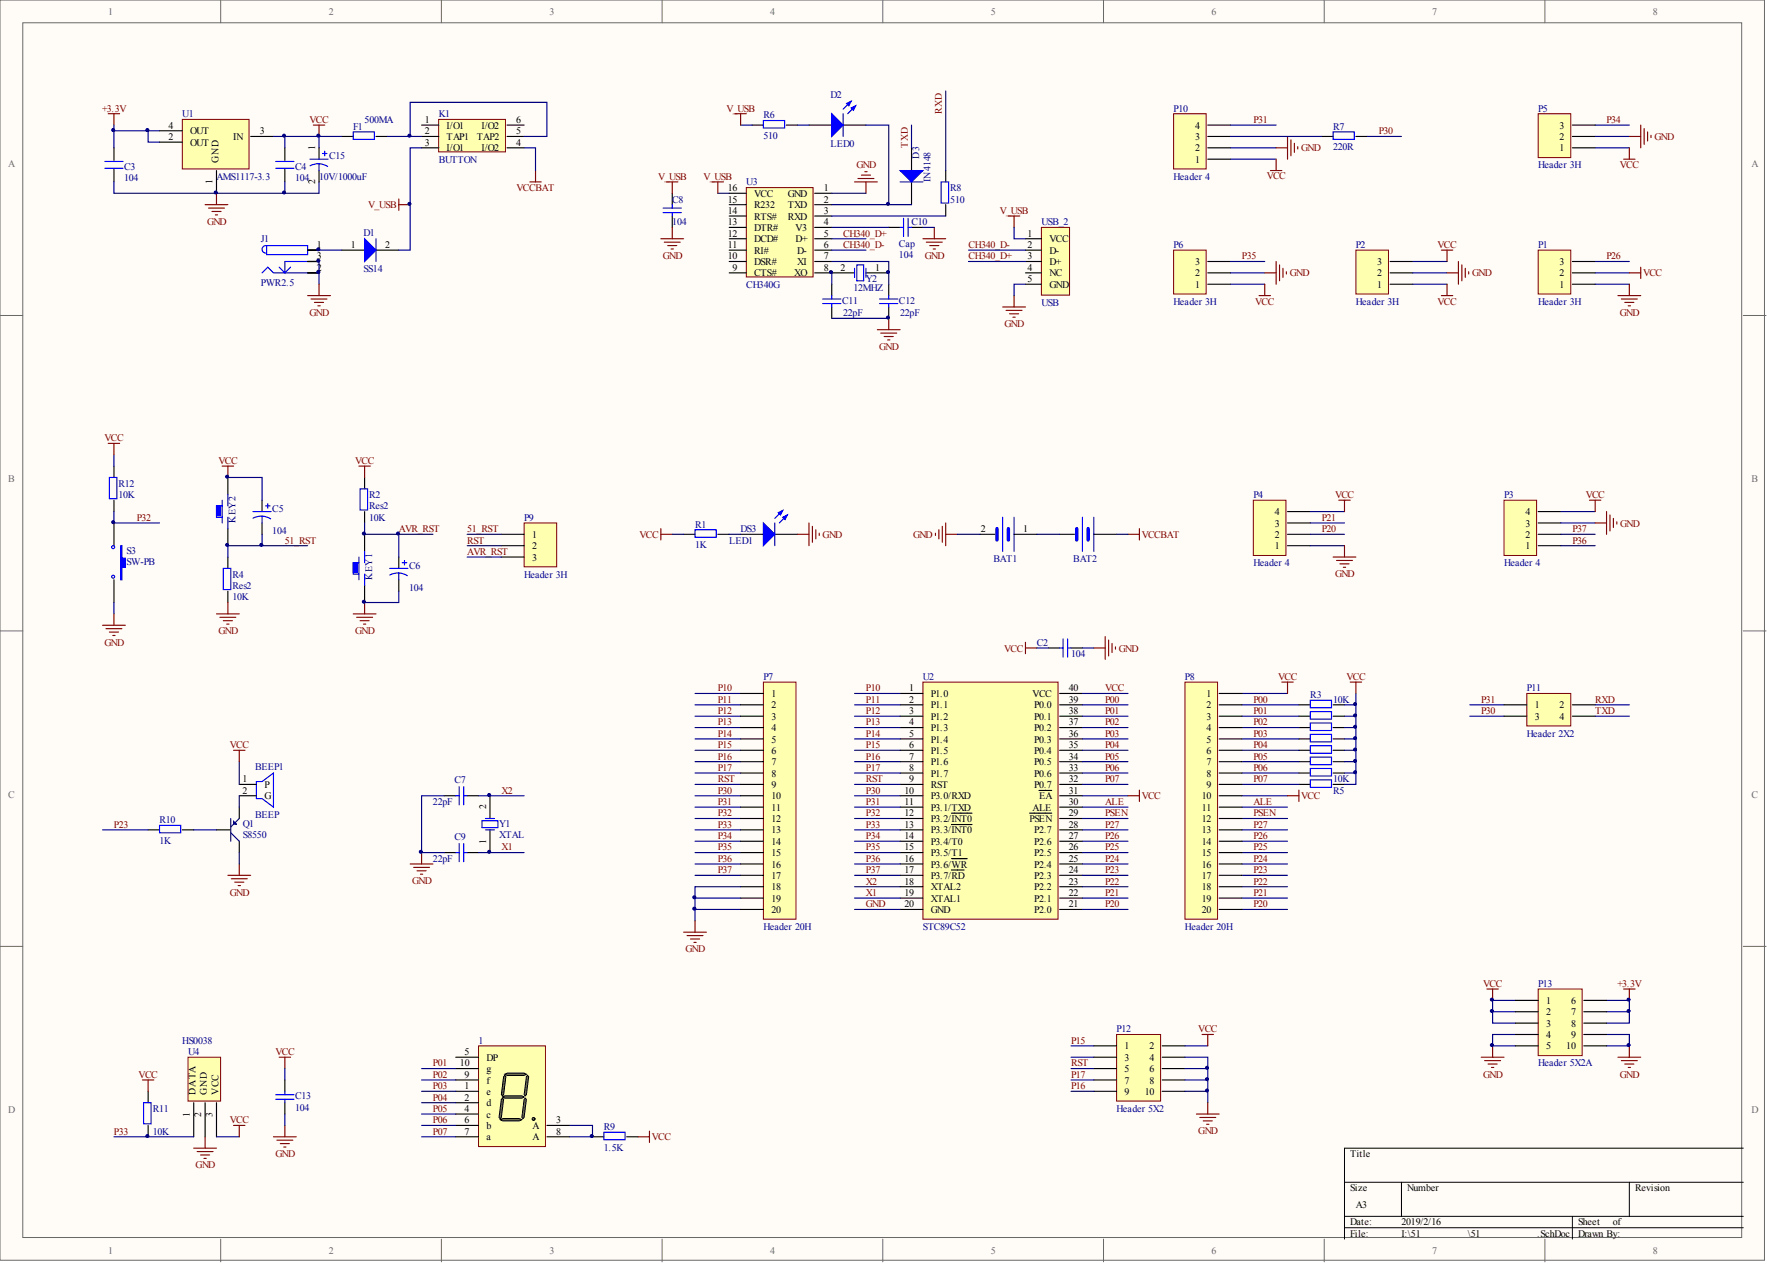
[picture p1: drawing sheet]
<svg xmlns="http://www.w3.org/2000/svg" width="393mm" height="282mm" viewBox="0 0 393 282" stroke-linecap="round" stroke-linejoin="round" font-family="sans-serif">
<g fill="#fffcf8" stroke="#696969" stroke-width=".22">
<path d="M0 0h392.8v280.6h-392.8z"/>
<path d="M5.1 5.1h382.6v270.4h-382.6z"/>
</g>
<g fill="none" stroke="#696969" stroke-width=".22">
<path d="M49.1 0v5.1M98.3 0v5.1M147.4 0v5.1M196.5 0v5.1M245.6 0v5.1M294.8 0v5.1M343.9 0v5.1M0 70.2h5.1M388.1 70.2h5M0 140.5h5.1M388.1 140.5h5M0 210.7h5.1"/>
<path d="M388.1 210.7h5M49.1 275.9v5M98.3 275.9v5M147.4 275.9v5M196.5 275.9v5M245.6 275.9v5M294.8 275.9v5M343.9 275.9v5"/>
</g>
<path d="M388.1 255.6h-88.8v20.3M299.3 263.2h88.8M299.3 270.8h88.8M299.3 273.3h88.8M312 263.2v7.6M350 270.8v5.1M362.7 263.2v7.6" fill="none" stroke="#000" stroke-width=".22"/>
<g fill="none" stroke="#000" stroke-width=".25">
<path d="M25.4 116.4v5.1M50.7 106.3v3.8M50.7 117.7v3.8M58.3 111.4v2.5M58.3 116.4v2.6M25.4 129.1v5M50.7 124v2.6M50.7 131.6v2.5M98.9 177.2h2.6M104 177.2h2.5M109.1 177.2v5M98.9 189.8h2.6"/>
<path d="M104 189.8h2.5M109.1 184.8v5"/>
</g>
<path d="M26.9 121.5h.2v2.8h.8v2h-.8v2.8h-.2z" fill-rule="evenodd" fill="#00f" stroke="#00f" stroke-width=".25"/>
<g fill="none" stroke="#00f" stroke-width=".25">
<path d="M49.5 112.6h-1.3v2.6h1.3M49.5 111.4v5M50.7 110.1v2.5M50.7 115.2v2.5M56.3 113.9h4.1M58.3 114.9l.8 .1 1.1 .5M58.3 114.9l-1.2 .2-.8 .3M58.3 114.9v1.5M59.1 112.6h1M59.6 112.1v1M49.7 126.6h1.7v4.7h-1.7zM101.5 177.2h.7"/>
<path d="M102.2 175.1v4.1M103.2 175.1v4.1M103.2 177.2h.8M101.5 189.8h.7M102.2 187.8v4.1M103.2 187.8v4.1M103.2 189.8h.8M107.3 182.7h3.5v1.6h-3.5zM108.1 182.2h2M108.1 184.8h2"/>
<circle cx="25.2" cy="121.8" r=".33"/>
<circle cx="25.2" cy="128.4" r=".33"/>
</g>
<path d="M50.7 106.3h7.6v5.1M58.3 119v2.5h-7.6v2.5M58.3 121.5h10.2M98.9 177.2h-5.1v12.6h5.1M106.5 177.2h10.2M106.5 189.8h10.2" fill="none" stroke="#000080" stroke-width=".25"/>
<g fill="none" stroke="#800000" stroke-width=".25">
<path d="M49.5 103.8h2.5M50.7 103.8v2.5M48.2 136.7h5.1M49 137.4h3.5M49.7 138.2h2M50.5 139h.5M50.7 134.1v2.6M91.3 192.4h5.1M92.1 193.1h3.5M92.8 193.9h2.1M93.6 194.6h.5M93.8 189.8v2.6"/>
<path d="M329.7 235.4h5.1M330.5 236.1h3.5M331 220.2h2.5M331.3 236.9h2M332 237.7h.5M332.3 220.2v2.5M332.3 232.9v2.5M360.2 235.4h5M360.9 236.1h3.6M361.4 220.2h2.6M361.7 236.9h2M362.4 237.7h.6"/>
<path d="M362.7 220.2v2.5M362.7 232.9v2.5"/>
</g>
<path d="M48.2 112.6h.9v2.2h-.9z" fill="#00f" stroke="#00f" stroke-width=".22"/>
<path d="M205.4 151.9h30.1v52.8h-30.1z" fill="#ffffb0" stroke="#800000" stroke-width=".22"/>
<g fill="none" stroke="#000" stroke-width=".25">
<path d="M200.4 154.4h5M200.4 156.9h5M200.4 159.5h5M233.3 144.3h2.6M235.9 154.4h5.1M235.9 156.9h5.1M235.9 159.5h5.1M238.4 144.3h2.6M289.1 156.9h2.6M289.1 159.5h2.6M296.8 156.9h2.5M296.8 159.5h2.5"/>
<path d="M200.4 162h5M200.4 164.5h5M200.4 167.1h5M200.4 169.6h5M200.4 172.1h5M200.4 174.6h5M200.4 177.2h5M200.4 179.7h5M231.3 176h2.8M235.9 162h5.1M235.9 164.5h5.1M235.9 167.1h5.1"/>
<path d="M235.9 169.6h5.1M235.9 172.1h5.1M235.9 174.6h5.1M235.9 177.2h5.1M235.9 179.7h5.1M289.1 162h2.6M289.1 164.5h2.6M289.1 167.1h2.6M289.1 169.6h2.6M289.1 172.1h2.6M289.1 174.6h2.6M296.8 162h2.5"/>
<path d="M296.8 164.5h2.5M296.8 167.1h2.5M296.8 169.6h2.5M296.8 172.1h2.5M296.8 174.6h2.5M200.4 182.2h5M200.4 184.8h5M200.4 187.3h5M200.4 189.8h5M200.4 192.4h5M200.4 194.9h5M200.4 197.4h5"/>
<path d="M200.4 200h5M211.8 181h4.6M211.8 183.6h4.6M211.8 193.7h2.8M211.8 191.2h3.5M229.2 181h4.9M235.9 182.2h5.1M235.9 184.8h5.1M235.9 187.3h5.1M235.9 189.8h5.1M235.9 192.4h5.1M235.9 194.9h5.1"/>
<path d="M235.9 197.4h5.1M235.9 200h5.1M200.4 202.5h5M235.9 202.5h5.1"/>
</g>
<g fill="none" stroke="#000080" stroke-width=".25">
<path d="M154.7 154.4h10.2M154.7 156.9h10.2M154.7 159.5h10.2M190.2 154.4h10.2M190.2 156.9h10.2M190.2 159.5h10.2M230.8 144.3h2.5M241 154.4h10.1M241 156.9h10.1M241 159.5h10.1M241 144.3h2.5M276.5 154.4h10.1"/>
<path d="M276.5 156.9h12.6M276.5 159.5h12.6M299.3 156.9h2.5M299.3 159.5h2.5M301.8 154.4v20.2h-2.5M154.7 162h10.2M154.7 164.5h10.2M154.7 167.1h10.2M154.7 169.6h10.2M154.7 172.1h10.2M154.7 174.6h10.2M154.7 177.2h10.2"/>
<path d="M154.7 179.7h10.2M190.2 162h10.2M190.2 164.5h10.2M190.2 167.1h10.2M190.2 169.6h10.2M190.2 172.1h10.2M190.2 174.6h10.2M190.2 177.2h10.2M190.2 179.7h10.2M241 162h10.1M241 164.5h10.1M241 167.1h10.1"/>
<path d="M241 169.6h10.1M241 172.1h10.1M241 174.6h10.1M241 177.2h10.1M241 179.7h10.1M276.5 162h12.6M276.5 164.5h12.6M276.5 167.1h12.6M276.5 169.6h12.6M276.5 172.1h12.6M276.5 174.6h12.6M276.5 177.2h10.1"/>
<path d="M276.5 179.7h10.1M299.3 162h2.5M299.3 164.5h2.5M299.3 167.1h2.5M299.3 169.6h2.5M299.3 172.1h2.5M154.7 182.2h10.2M154.7 184.8h10.2M154.7 187.3h10.2M154.7 189.8h10.2M154.7 192.4h10.2M154.7 194.9h10.2"/>
<path d="M154.7 200h10.2M190.2 182.2h10.2M190.2 184.8h10.2M190.2 187.3h10.2M190.2 189.8h10.2M190.2 192.4h10.2M190.2 194.9h10.2M190.2 197.4h10.2M190.2 200h10.2M241 182.2h10.1M241 184.8h10.1M241 187.3h10.1"/>
<path d="M241 189.8h10.1M241 192.4h10.1M241 194.9h10.1M241 197.4h10.1M241 200h10.1M276.5 182.2h10.1M276.5 184.8h10.1M276.5 187.3h10.1M276.5 189.8h10.1M276.5 192.4h10.1M276.5 194.9h10.1M276.5 197.4h10.1"/>
<path d="M276.5 200h10.1M154.7 202.5h10.2M190.2 202.5h10.2M241 202.5h10.1M276.5 202.5h10.1"/>
</g>
<path d="M235.9 144.3h.7M236.6 142.2v4.1M237.7 142.2v4.1M237.7 144.3h.7M291.7 158.4h4.7v1.7h-4.7zM291.7 155.9h4.7v1.7h-4.7zM291.7 163.5h4.7v1.7h-4.7zM291.7 161h4.7v1.6h-4.7zM291.7 173.6h4.7v1.7h-4.7zM291.7 171.1h4.7v1.7h-4.7zM291.7 168.6h4.7v1.7h-4.7zM291.7 166h4.7v1.7h-4.7z" fill="none" stroke="#00f" stroke-width=".25"/>
<path d="M228.3 144.3h2.5M228.3 143v2.5M243.5 144.3h2.5M246 141.7v5.1M246.8 142.5v3.5M247.6 143.3v2M248.3 144v.5M300.6 151.9h2.5M301.8 151.9v2.5M286.6 177.2h2.5M289.1 175.9v2.5" fill="none" stroke="#800000" stroke-width=".25"/>
<path d="M169.9 151.9h7.3v52.8h-7.3z" fill="#ffffb0" stroke="#800000" stroke-width=".22"/>
<g fill="none" stroke="#000" stroke-width=".25">
<path d="M164.9 154.4h5M164.9 156.9h5M164.9 159.5h5M164.9 162h5M164.9 164.5h5M164.9 167.1h5M164.9 169.6h5M164.9 172.1h5M164.9 174.6h5M164.9 177.2h5M164.9 179.7h5M164.9 182.2h5"/>
<path d="M164.9 184.8h5M164.9 187.3h5M164.9 189.8h5M164.9 192.4h5M164.9 194.9h5M164.9 197.4h5M164.9 200h5M164.9 202.5h5"/>
</g>
<path d="M263.8 151.9h7.2v52.8h-7.2z" fill="#ffffb0" stroke="#800000" stroke-width=".22"/>
<g fill="none" stroke="#000" stroke-width=".25">
<path d="M271.4 154.4h5.1M271.4 156.9h5.1M271.4 159.5h5.1M271.4 162h5.1M271.4 164.5h5.1M271.4 167.1h5.1M271.4 169.6h5.1M271.4 172.1h5.1M271.4 174.6h5.1M271.4 177.2h5.1M271.4 179.7h5.1M271.4 182.2h5.1"/>
<path d="M271.4 184.8h5.1M271.4 187.3h5.1M271.4 189.8h5.1M271.4 192.4h5.1M271.4 194.9h5.1M271.4 197.4h5.1M271.4 200h5.1M271.4 202.5h5.1"/>
</g>
<path d="M164.9 197.4h-10.2v7.6" fill="none" stroke="#000080" stroke-width=".25"/>
<path d="M285.3 151.9h2.6M286.6 151.9v2.5M251.1 177.2h2.5M253.6 175.9v2.5M152.2 207.5h5.1M152.9 208.3h3.6M153.7 209.1h2M154.5 209.8h.5M154.7 205v2.5" fill="none" stroke="#800000" stroke-width=".25"/>
<path d="M261.2 25.3h7.3v12.3h-7.3z" fill="#ffffb0" stroke="#800000" stroke-width=".22"/>
<path d="M268.9 35.4h5M268.9 32.9h5M268.9 30.4h5M268.9 27.8h5" fill="none" stroke="#000" stroke-width=".25"/>
<path d="M273.9 27.8h10.2M273.9 32.9h10.2M273.9 35.4h10.2" fill="none" stroke="#000080" stroke-width=".25"/>
<path d="M282.8 38h2.5M284.1 35.4v2.6M284.1 32.9h2.5M286.6 30.4v5M287.4 31.1v3.6M288.1 31.9v2M288.9 32.7v.5" fill="none" stroke="#800000" stroke-width=".25"/>
<path d="M97.7 26.6h14.8v7.2h-14.8z" fill="#ffffb0" stroke="#800000" stroke-width=".22"/>
<path d="M76.1 30.4h2.5M83.7 30.4h2.5M93.8 27.8h3.9M93.8 30.4h3.9M93.8 32.9h3.9M112.9 27.8h3.8M112.9 30.4h3.8M112.9 32.9h3.8" fill="none" stroke="#000" stroke-width=".25"/>
<path d="M78.6 29.4h4.7v1.6h-4.7z" fill="none" stroke="#00f" stroke-width=".25"/>
<path d="M40.6 26.6h14.8v11h-14.8z" fill="#ffffb0" stroke="#800000" stroke-width=".22"/>
<path d="M25.4 32.9v2.8M25.4 37.7v2.8M35.5 31.6h5.1M35.5 29.1h5.1M48.2 38v5M55.8 30.4h5.1M63.4 32.9v2.8M63.4 37.7v2.8M152.2 119h2.5M159.8 119h2.5M164.9 119h5M172.5 119h5" fill="none" stroke="#000" stroke-width=".25"/>
<g fill="none" stroke="#800000" stroke-width=".25">
<path d="M24.1 25.3h2.5M25.4 25.3v2.5M69.8 27.8h2.5M71 27.8v2.6M45.7 45.6h5M46.4 46.3h3.6M47.2 47.1h2M47.9 47.8h.5M48.2 43v2.6M147.1 119h2.5M147.1 117.7v2.5M177.5 119h2.6"/>
<path d="M180.1 116.4v5.1M180.8 117.2v3.5M181.6 118v2M182.4 118.7v.5"/>
</g>
<path d="M23.3 37.5h4.1M23.3 35.9h4.1M61.4 37.5h4M61.4 35.9h4M154.7 118h4.7v1.6h-4.7zM172.5 116.4v5.1M174.2 113.6l-1.7 1.8M175.3 114.7l-1.8 1.7" fill="none" stroke="#00f" stroke-width=".25"/>
<path d="M25.4 27.8v1.3M33 29.1v2.5h2.5M35.5 29.1h-10.1v3.8M63.4 30.4v2.5M25.4 40.5v2.5h38v-2.5M149.6 119h2.6M162.3 119h2.6" fill="none" stroke="#000080" stroke-width=".25"/>
<g fill="#00f" stroke="#00f" stroke-width=".25">
<path d="M169.9 116.4l2.6 2.6-2.6 2.5z"/>
<path d="M174.2 115.2l1.1-.5-.5 1z"/>
<path d="M173.2 114.2l1-.6-.5 1.1z"/>
</g>
<path d="M166.1 41.8h14.9v19.9h-14.9z" fill="#ffffb0" stroke="#800000" stroke-width=".22"/>
<g fill="none" stroke="#000" stroke-width=".25">
<path d="M149.6 43v2.6M149.6 48.1v2.5M162.3 43h3.8M162.3 45.6h3.8M162.3 48.1h3.8M162.3 50.6h3.8M162.3 53.2h3.8M162.3 55.7h3.8M162.3 58.2h3.8M181.4 43h3.8M181.4 45.6h3.8M181.4 48.1h3.8"/>
<path d="M181.4 50.6h3.8M181.4 53.2h3.8M181.4 55.7h3.8M181.4 58.2h3.8M197.8 50.6h2.6M202.9 50.6h2.5M162.3 60.8h3.8M181.4 60.8h8.8M185.2 63.3v2.5M185.2 68.3v2.6M192.8 60.8h5M197.8 63.3v2.5"/>
<path d="M197.8 68.3v2.6"/>
</g>
<path d="M159.8 43h2.5M185.2 58.2h12.6v5.1M185.2 43h7.6M185.2 50.6h12.6M185.2 53.2h7.6M185.2 55.7h7.6M205.4 50.6h2.6M185.2 60.8v2.5M185.2 70.9h12.6" fill="none" stroke="#000080" stroke-width=".25"/>
<g fill="none" stroke="#00f" stroke-width=".25">
<path d="M147.6 46.3h4.1M147.6 47.3h4.1M149.6 45.6v.7M149.6 47.3v.8M190.2 59.7v2.1M190.7 59h1.6v3.5h-1.6zM192.8 59.7v2.1M200.4 50.6h.7M201.1 48.6v4.1M202.2 48.6v4.1M202.2 50.6h.7M183.1 67.6h4.1"/>
<path d="M183.1 66.6h4.1M185.2 65.8v.8M185.2 67.6v.7M195.8 67.6h4.1M195.8 66.6h4.1M197.8 65.8v.8M197.8 67.6v.7"/>
</g>
<g fill="none" stroke="#800000" stroke-width=".25">
<path d="M191 39.7h3.5M191.8 39h2M192.5 38.2h.5M147.1 53.2h5.1M147.9 53.9h3.5M148.6 54.7h2.1M149.4 55.4h.5M149.6 50.6v2.6M190.2 40.5h5.1M192.8 40.5v2.5M205.4 53.2h5.1M206.2 53.9h3.6"/>
<path d="M207 54.7h2M207.7 55.4h.5M208 50.6v2.6M195.3 73.4h5.1M196.1 74.2h3.5M196.8 74.9h2.1M197.6 75.7h.5M197.8 70.9v2.5"/>
</g>
<path d="M231.8 50.6h6.3v15.1h-6.3z" fill="#ffffb0" stroke="#800000" stroke-width=".22"/>
<g fill="none" stroke="#000" stroke-width=".25">
<path d="M167.4 27.8h2.5M175 27.8h2.5M180.1 27.8h5.1M187.7 27.8h5.1M202.9 32.9v5.1M210.5 38v2.5M202.9 40.5v5.1M210.5 45.6v2.5M228.3 53.2h3.5M228.3 55.7h3.5M228.3 58.2h3.5M228.3 60.8h3.5"/>
<path d="M228.3 63.3h3.5M53.3 174.6h3.8M53.3 177.2h3.8M53.3 179.7v2.5M33 184.8h2.5M40.6 184.8h2.5M48.2 184.8h3M53.3 187.3v2.5"/>
</g>
<g fill="none" stroke="#800000" stroke-width=".25">
<path d="M224.5 48.1h2.5M225.7 48.1v2.5M223.2 68.3h5.1M224 69.1h3.5M224.7 69.9h2.1M225.5 70.6h.5M225.7 65.8v2.5M52 167.1h2.5M53.3 167.1v2.5M50.7 194.9h5.1M51.5 195.7h3.5M52.2 196.4h2.1"/>
<path d="M53 197.2h.5M53.3 192.4v2.5"/>
</g>
<g fill="none" stroke="#000080" stroke-width=".25">
<path d="M71 30.4v2.5M164.9 27.8h2.5M177.5 27.8h2.6M202.9 27.8v5.1M210.5 20.3v17.7M71 40.5v2.5h-7.6M185.2 48.1h25.3M185.2 45.6h17.7M215.6 55.7h12.7M215.6 58.2h12.7M225.7 50.6v2.6h2.6M228.3 63.3h-2.6v2.5"/>
<path d="M53.3 169.6v5M22.8 184.8h10.2M43.1 184.8h5.1"/>
</g>
<path d="M169.9 26.8h4.8v1.7h-4.8zM187.7 25.3v5.1M189.5 22.5l-1.8 1.8M190.5 23.5l-1.8 1.8M200.4 40.5h5M209.5 40.5h1.7v4.7h-1.7zM57.1 174h1.2l2.6-1.9v7.6l-2.6-1.9h-1.2zM35.5 183.8h4.7v1.6h-4.7z" fill="none" stroke="#00f" stroke-width=".25"/>
<g fill="#00f" stroke="#00f" stroke-width=".25">
<path d="M200.4 38h5l-2.5 2.5z"/>
<path d="M185.2 25.3l2.5 2.5-2.5 2.6z"/>
<path d="M189.5 24.1l1-.6-.5 1.1z"/>
<path d="M188.5 23l1-.5-.5 1z"/>
</g>
<path d="M51.4 182.2v5.1M51.4 185.4l1.9 1.9M52 182.9l.6 .6h-.6zM53.3 182.2l-1.9 1.9" fill="none" stroke="#11037f" stroke-width=".25"/>
<path d="M41.9 235.4h7.2v9.8h-7.2z" fill="#ffffb0" stroke="#800000" stroke-width=".22"/>
<path d="M33 243v2.5M33 250.6v2.5M43.1 245.5v7.6M45.7 245.5v7.6M48.2 245.5v7.6M63.4 240.4v2.6M63.4 245.5v2.5" fill="none" stroke="#000" stroke-width=".25"/>
<g fill="none" stroke="#800000" stroke-width=".25">
<path d="M62.1 235.4h2.6M63.4 235.4v2.5M31.7 240.4h2.5M33 240.4v2.6M43.1 255.6h5.1M43.9 256.4h3.5M44.6 257.2h2.1M45.4 257.9h.5M45.7 253.1v2.5M52 250.6h2.5M53.3 250.6v2.5M60.9 253.1h5"/>
<path d="M61.6 253.9h3.6M62.4 254.6h2M63.2 255.4h.5M63.4 250.6v2.5"/>
</g>
<path d="M63.4 237.9v2.5M25.4 253.1h17.7M48.2 253.1h5.1M63.4 248v2.6" fill="none" stroke="#000080" stroke-width=".25"/>
<path d="M32 245.5h1.6v4.7h-1.6zM61.4 244.8h4M61.4 243.7h4M63.4 243v.7M63.4 244.8v.7" fill="none" stroke="#00f" stroke-width=".25"/>
<path d="M248.6 230.3h9.8v14.9h-9.8z" fill="#ffffb0" stroke="#800000" stroke-width=".22"/>
<g fill="none" stroke="#000" stroke-width=".25">
<path d="M81.2 106.3v2.5M81.2 113.9v2.5M81.2 119v3.8M81.2 130.4v3.7M88.8 124v2.6M88.8 129.1v2.5M243.5 232.9h5.1M243.5 235.4h5.1M243.5 237.9h5.1M258.7 232.9h5.1M258.7 235.4h5.1M258.7 237.9h5.1"/>
<path d="M243.5 240.4h5.1M243.5 243h5.1M258.7 240.4h5.1M258.7 243h5.1"/>
</g>
<g fill="none" stroke="#000080" stroke-width=".25">
<path d="M81.2 116.4v2.6h7.6v5M88.8 119h7.6M88.8 131.6v2.5h-7.6M238.4 232.9h5.1M238.4 235.4h5.1M238.4 237.9h5.1M263.8 235.4h5.1v10.1M263.8 232.9h5.1M263.8 237.9h5.1M238.4 240.4h5.1M238.4 243h5.1M263.8 240.4h5.1"/>
<path d="M263.8 243h5.1"/>
</g>
<g fill="none" stroke="#800000" stroke-width=".25">
<path d="M79.9 103.8h2.5M81.2 103.8v2.5M78.6 136.7h5.1M79.4 137.4h3.5M80.1 138.2h2.1M80.9 139h.5M81.2 134.1v2.6M267.6 230.3h2.5M268.9 230.3v2.6M266.3 248h5.1M267.1 248.8h3.5M267.8 249.6h2.1"/>
<path d="M268.6 250.3h.5M268.9 245.5v2.5"/>
</g>
<path d="M80.1 108.8h1.7v4.7h-1.7zM79.9 125.3h-1.3v2.5h1.3M79.9 124v5.1M81.2 122.8v2.5M81.2 127.8v2.6M86.7 126.6h4.1M88.8 127.6l1.2 .2 .7 .4M88.8 127.6l-1.3 .1-.7 .3M88.8 127.6v1.5M89.5 125.3h1M90 124.8v1" fill="none" stroke="#00f" stroke-width=".25"/>
<path d="M78.6 125.3h.9v2.2h-.9z" fill="#00f" stroke="#00f" stroke-width=".22"/>
<path d="M116.7 116.4h7.2v9.8h-7.2z" fill="#ffffb0" stroke="#800000" stroke-width=".22"/>
<path d="M68.5 55.7h2.5M68.5 58.2h2.5M76.1 55.7h5.1M83.7 55.7h5.1M68.5 60.8h2.5M111.6 119h5.1M218.1 119h3.3M225.7 119h5.1M235.9 119h3.3M243.5 119h5.1M111.6 121.5h5.1M111.6 124h5.1" fill="none" stroke="#000" stroke-width=".25"/>
<path d="M71 55.7h5.1M104 119h7.6M213.1 119h5M230.8 119h5.1M248.6 119h2.5M104 124h7.6M104 121.5h7.6" fill="none" stroke="#000080" stroke-width=".25"/>
<path d="M81.2 53.2l2.5 2.5-2.5 2.5z" fill="#00f" stroke="#00f" stroke-width=".25"/>
<path d="M59.3 54.7a.84 .84 0 0 0-1 .8 .84 .84 0 0 0 1 .8M59.4 54.7h9.1v2h-9.1zM64.7 59.5l-1.3 1.3M68.5 58.2h-5.1v2.6l-1.3-1.3M83.7 53.2v5M58.3 60.8l1.3-1.3 1.3 1.3h7.6M223.2 115.2v7.6M225.7 115.2v7.6M241 115.2v7.6M243.5 115.2v7.6" fill="none" stroke="#00f" stroke-width=".25"/>
<path d="M221.9 117.7v2.5M224.5 117.7v2.5M239.7 117.7v2.5M242.2 117.7v2.5" fill="none" stroke="#00f" stroke-width=".76"/>
<path d="M208.2 118.7v.5M209 118v2M209.8 117.2v3.5M210.5 116.4v5.1M210.5 119h2.6M251.1 119h2.5M253.6 117.7v2.5" fill="none" stroke="#800000" stroke-width=".25"/>
<path d="M106.5 232.9h14.9v22.4h-14.9z" fill="#ffffb0" stroke="#800000" stroke-width=".22"/>
<path d="M101.5 237.9h5M101.5 235.4h5M101.5 253.1h5M101.5 240.4h5M101.5 243h5M101.5 245.5h5M101.5 248h5M101.5 250.6h5M121.7 253.1h5.1" fill="none" stroke="#000" stroke-width=".25"/>
<circle cx="118.8" cy="249.1" r=".33" fill="#0f0" stroke="#000" stroke-width=".22"/>
<g fill="#0f0" stroke="#000" stroke-width=".22">
<path d="M111.3 249.3l.6-.2h3.8l.5 .2-.5 .3h-3.8z" fill-rule="evenodd"/>
<path d="M111.9 244.2l.5-.2h3.8l.5 .2-.5 .3h-3.8z" fill-rule="evenodd"/>
<path d="M112.4 239.2l.5-.3h3.8l.5 .3-.5 .2h-3.8z" fill-rule="evenodd"/>
<path d="M117.2 239.7l.2-.3 .3 .3-.5 4-.3 .3-.2-.3z" fill-rule="evenodd"/>
<path d="M112.1 239.7l.3-.3 .2 .3-.5 4-.2 .3-.3-.3z" fill-rule="evenodd"/>
<path d="M111.6 244.8l.3-.3 .2 .3-.5 4-.3 .3-.2-.3z" fill-rule="evenodd"/>
<path d="M116.7 244.8l.2-.3 .3 .3-.5 4-.3 .3-.2-.3z" fill-rule="evenodd"/>
</g>
<path d="M294.2 30.4h2.6M301.8 30.4h2.6M121.7 250.6h5.1M131.9 253.1h2.5M139.5 253.1h2.5" fill="none" stroke="#000" stroke-width=".25"/>
<path d="M296.8 29.4h4.7v1.6h-4.7zM134.4 252.1h4.7v1.7h-4.7z" fill="none" stroke="#00f" stroke-width=".25"/>
<g fill="none" stroke="#000080" stroke-width=".25">
<path d="M273.9 30.4h20.3M304.4 30.4h7.6M327.2 156.9h7.6M327.2 159.5h7.6M355.1 156.9h7.6M355.1 159.5h7.6M93.8 237.9h7.7M332.3 225.3v2.5h5M337.3 222.7h-5v2.6h5M337.3 230.3h-5v2.6h5M357.6 222.7h5.1v5.1h-5.1M357.6 230.3h5.1v2.6h-5.1"/>
<path d="M357.6 225.3h5.1M93.8 240.4h7.7M93.8 243h7.7M93.8 245.5h7.7M93.8 248h7.7M93.8 250.6h7.7M93.8 253.1h7.7M126.8 250.6h5.1v2.5h-5.1"/>
</g>
<path d="M142 253.1h2.6M144.6 251.8v2.6" fill="none" stroke="#800000" stroke-width=".25"/>
<path d="M301.8 55.7h7.3v9.8h-7.3z" fill="#ffffb0" stroke="#800000" stroke-width=".22"/>
<path d="M309.4 58.2h5.1M309.4 63.3h5.1M309.4 60.8h5.1" fill="none" stroke="#000" stroke-width=".25"/>
<path d="M314.5 58.2h7.6M314.5 60.8h7.6M314.5 63.3h7.6" fill="none" stroke="#000080" stroke-width=".25"/>
<path d="M320.9 55.7h2.5M322.1 55.7v2.5M324.7 58.2v5.1M325.4 59v3.5M326.2 59.7v2.1M320.9 65.8h2.5M322.1 63.3v2.5M322.1 60.8h2.6M326.9 60.5v.5" fill="none" stroke="#800000" stroke-width=".25"/>
<path d="M334.8 111.4h7.3v12.3h-7.3z" fill="#ffffb0" stroke="#800000" stroke-width=".22"/>
<path d="M342.4 119h5.1M342.4 116.4h5.1M342.4 113.9h5.1M342.4 121.5h5.1" fill="none" stroke="#000" stroke-width=".25"/>
<path d="M347.5 113.9h7.6M347.5 116.4h7.6M347.5 119h7.6M347.5 121.5h7.6" fill="none" stroke="#000080" stroke-width=".25"/>
<path d="M353.8 111.4h2.6M355.1 116.4h2.5M355.1 111.4v2.5M357.6 113.9v5.1M358.4 114.7v3.5M359.2 115.4v2M359.9 116.2v.5" fill="none" stroke="#800000" stroke-width=".25"/>
<path d="M279 111.4h7.3v12.3h-7.3z" fill="#ffffb0" stroke="#800000" stroke-width=".22"/>
<path d="M286.6 119h5.1M286.6 116.4h5.1M286.6 113.9h5.1M286.6 121.5h5.1" fill="none" stroke="#000" stroke-width=".25"/>
<path d="M291.7 113.9h7.6M291.7 116.4h7.6M291.7 119h7.6M291.7 121.5h7.6" fill="none" stroke="#000080" stroke-width=".25"/>
<path d="M298 111.4h2.6M299.3 111.4v2.5M296.8 124h5M297.5 124.8h3.6M298.3 125.5h2M299 126.3h.5M299.3 121.5v2.5" fill="none" stroke="#800000" stroke-width=".25"/>
<path d="M342.4 25.3h7.3v9.8h-7.3z" fill="#ffffb0" stroke="#800000" stroke-width=".22"/>
<path d="M350 32.9h5.1M350 30.4h5.1M350 27.8h5.1" fill="none" stroke="#000" stroke-width=".25"/>
<path d="M261.2 55.7h7.3v9.8h-7.3z" fill="#ffffb0" stroke="#800000" stroke-width=".22"/>
<path d="M268.9 58.2h5M268.9 63.3h5M268.9 60.8h5" fill="none" stroke="#000" stroke-width=".25"/>
<path d="M355.1 27.8h7.6M355.1 30.4h7.6M355.1 32.9h7.6M273.9 58.2h7.6M273.9 60.8h7.6M273.9 63.3h7.6" fill="none" stroke="#000080" stroke-width=".25"/>
<g fill="none" stroke="#800000" stroke-width=".25">
<path d="M361.4 35.4h2.6M362.7 30.4h2.5M362.7 32.9v2.5M365.2 27.8v5.1M366 28.6v3.6M366.8 29.4v2M367.5 30.1v.5M284.1 58.2v5.1M284.8 59v3.5M285.6 59.7v2.1M280.3 65.8h2.5M281.5 60.8h2.6"/>
<path d="M281.5 63.3v2.5M286.4 60.5v.5"/>
</g>
<path d="M342.4 55.7h7.3v9.8h-7.3z" fill="#ffffb0" stroke="#800000" stroke-width=".22"/>
<path d="M350 58.2h5.1M350 63.3h5.1M350 60.8h5.1" fill="none" stroke="#000" stroke-width=".25"/>
<path d="M355.1 58.2h7.6M355.1 60.8h7.6M355.1 63.3h7.6" fill="none" stroke="#000080" stroke-width=".25"/>
<path d="M365.2 59.5v2.5M360.2 65.8h5M360.9 66.6h3.6M361.7 67.3h2M362.4 68.1h.6M362.7 63.3v2.5M362.7 60.8h2.5" fill="none" stroke="#800000" stroke-width=".25"/>
<path d="M342.4 220.2h9.8v14.8h-9.8z" fill="#ffffb0" stroke="#800000" stroke-width=".22"/>
<path d="M337.3 222.7h5.1M337.3 225.3h5.1M337.3 227.8h5.1M337.3 230.3h5.1M337.3 232.9h5.1M352.6 222.7h5M352.6 225.3h5M352.6 227.8h5M352.6 230.3h5M352.6 232.9h5" fill="none" stroke="#000" stroke-width=".25"/>
<path d="M339.9 154.4h9.8v7.2h-9.8z" fill="#ffffb0" stroke="#800000" stroke-width=".22"/>
<path d="M71 32.9v2.5M71 38v2.5M25.4 103.8v2.5M25.4 111.4v2.5M334.8 156.9h5.1M334.8 159.5h5.1M350 156.9h5.1M350 159.5h5.1" fill="none" stroke="#000" stroke-width=".25"/>
<path d="M69 35.4h4M71 36.5l.8 .1 1.1 .5M71 36.5h-.8l-1.2 .4M71 36.5v1.5M71.8 34.2h1M72.3 33.7v1M24.3 106.3h1.7v4.7h-1.7z" fill="none" stroke="#00f" stroke-width=".25"/>
<g fill="none" stroke="#800000" stroke-width=".25">
<path d="M119.2 38v2.5M163.6 25.3h2.5M164.9 25.3v2.5M88.8 44.3v2.5M88.8 45.6h2.5M117.9 40.5h2.6M148.4 40.5h2.5M149.6 40.5v2.5M158.5 40.5h2.6M159.8 40.5v2.5M68.5 65.8h5.1M69.2 66.6h3.6"/>
<path d="M70 67.3h2M70.8 68.1h.5M71 63.3v2.5M24.1 98.7h2.5M25.4 98.7v2.5M22.8 139.2h5.1M23.6 140h3.5M25.4 136.7v2.5M24.3 140.7h2.1M25.1 141.5h.5"/>
</g>
<path d="M60.9 30.4h15.2M86.2 30.4h7.6M91.3 30.4v-7.6h30.4v7.6h-5M93.8 32.9h-2.5v22.8h-2.5M116.7 32.9h2.5v5.1M192.8 27.8h5v17.8M71 58.2v5.1M25.4 113.9v2.5h10.1M25.4 101.2v2.6M25.4 134.1v2.6M53.3 177.2v2.5M53.3 189.8v2.6" fill="none" stroke="#000080" stroke-width=".25"/>
<g fill="#000080" stroke="#000080" stroke-width=".22">
<circle cx="25.2" cy="116.3" r=".33"/>
<circle cx="25.2" cy="29" r=".34"/>
<circle cx="32.8" cy="252.9" r=".33"/>
<circle cx="32.8" cy="29" r=".34"/>
<circle cx="48" cy="42.9" r=".33"/>
<circle cx="50.6" cy="121.3" r=".33"/>
<circle cx="50.6" cy="106.1" r=".33"/>
<circle cx="58.2" cy="121.3" r=".33"/>
<circle cx="63.2" cy="42.9" r=".33"/>
<circle cx="63.2" cy="30.2" r=".33"/>
<circle cx="70.9" cy="60.6" r=".34"/>
<circle cx="70.9" cy="58" r=".34"/>
<circle cx="70.9" cy="55.5" r=".34"/>
<circle cx="70.9" cy="30.2" r=".34"/>
<circle cx="81" cy="134" r=".33"/>
<circle cx="81" cy="118.8" r=".33"/>
<circle cx="88.6" cy="118.8" r=".33"/>
<circle cx="91.1" cy="45.4" r=".33"/>
<circle cx="91.1" cy="30.2" r=".33"/>
<circle cx="93.7" cy="189.7" r=".33"/>
<circle cx="108.9" cy="189.7" r=".33"/>
<circle cx="108.9" cy="177" r=".33"/>
<circle cx="131.7" cy="252.9" r=".33"/>
<circle cx="154.6" cy="202.3" r=".34"/>
<circle cx="154.6" cy="199.8" r=".34"/>
<circle cx="185" cy="60.6" r=".33"/>
<circle cx="197.7" cy="70.7" r=".33"/>
<circle cx="197.7" cy="60.6" r=".33"/>
<circle cx="197.7" cy="45.4" r=".33"/>
<circle cx="268.7" cy="242.8" r=".33"/>
<circle cx="268.7" cy="240.3" r=".33"/>
<circle cx="268.7" cy="237.7" r=".33"/>
<circle cx="301.7" cy="171.9" r=".33"/>
<circle cx="301.6" cy="169.4" r=".34"/>
<circle cx="301.7" cy="166.9" r=".33"/>
<circle cx="301.7" cy="164.3" r=".33"/>
<circle cx="301.7" cy="161.8" r=".33"/>
<circle cx="301.7" cy="159.3" r=".33"/>
<circle cx="301.7" cy="156.7" r=".33"/>
<circle cx="332.1" cy="232.7" r=".33"/>
<circle cx="332.1" cy="225.1" r=".33"/>
<circle cx="332.1" cy="222.6" r=".33"/>
<circle cx="362.5" cy="232.7" r=".33"/>
<circle cx="362.5" cy="225.1" r=".33"/>
<circle cx="362.5" cy="222.6" r=".33"/>
</g>
<g font-size="2.2" fill="#696969">
<text x="24" y="3.3">1</text>
<text x="73.2" y="3.3">2</text>
<text x="122.3" y="3.3">3</text>
<text x="171.4" y="3.3">4</text>
<text x="220.6" y="3.3">5</text>
<text x="269.7" y="3.3">6</text>
<text x="318.8" y="3.3">7</text>
<text x="368" y="3.3">8</text>
<text x="1.8" y="37.1">A</text>
<text x="389.9" y="37.1">A</text>
<text x="1.8" y="107.3">B</text>
<text x="389.9" y="107.3">B</text>
<text x="1.8" y="177.6">C</text>
<text x="389.9" y="177.6">C</text>
<text x="1.8" y="247.8">D</text>
<text x="389.9" y="247.8">D</text>
<text x="24" y="279.2">1</text>
<text x="73.2" y="279.2">2</text>
<text x="122.3" y="279.2">3</text>
<text x="171.4" y="279.2">4</text>
<text x="220.6" y="279.2">5</text>
<text x="269.7" y="279.2">6</text>
<text x="318.8" y="279.2">7</text>
<text x="368" y="279.2">8</text>
</g>
<g font-size="2.2" fill="#000080">
<text x="184.9" y="21.8">D2</text>
<text x="40.6" y="26.1">U1</text>
<text x="78.6" y="28.9">F1</text>
<text x="81.2" y="27.4">500MA</text>
<text x="97.7" y="26.1">K1</text>
<text x="169.9" y="26.4">R6</text>
<text x="261.2" y="24.8">P10</text>
<text x="296.8" y="28.9">R7</text>
<text x="342.4" y="24.8">P5</text>
<text x="73.3" y="35.5">C15</text>
<text x="169.9" y="30.9">510</text>
<text x="184.9" y="32.7">LED0</text>
<text x="204.6" y="35.4" transform="rotate(-90 204.6 35.4)">D3</text>
<text x="296.8" y="33.5">220R</text>
<text x="27.6" y="37.8">C3</text>
<text x="27.6" y="40.3">104</text>
<text x="48.2" y="40">AMS1117-3.3</text>
<text x="65.7" y="37.8">C4</text>
<text x="65.7" y="40.3">104</text>
<text x="71" y="40">10V/1000uF</text>
<text x="97.7" y="36.2">BUTTON</text>
<text x="166.1" y="41.3">U3</text>
<text x="207.1" y="40.5" transform="rotate(-90 207.1 40.5)">IN4148</text>
<text x="261.2" y="40">Header 4</text>
<text x="342.4" y="37.5">Header 3H</text>
<text x="149.6" y="45.1">C8</text>
<text x="211.5" y="45.1">510</text>
<text x="211.5" y="42.6">R8</text>
<text x="58.1" y="54">J1</text>
<text x="80.9" y="52.4">D1</text>
<text x="149.6" y="50.2">104</text>
<text x="202.9" y="50.2">C10</text>
<text x="231.8" y="50.2">USB_2</text>
<text x="200.1" y="57.5">104</text>
<text x="200.1" y="55">Cap</text>
<text x="261.2" y="55.2">P6</text>
<text x="301.8" y="55.2">P2</text>
<text x="342.4" y="55.2">P1</text>
<text x="58.1" y="63.6">PWR2.5</text>
<text x="80.9" y="60.5">SS14</text>
<text x="166.1" y="64.1">CH340G</text>
<text x="190" y="64.8">12MHZ</text>
<text x="192.8" y="62.8">Y2</text>
<text x="187.4" y="67.6">C11</text>
<text x="187.7" y="70.4">22pF</text>
<text x="200.1" y="67.6">C12</text>
<text x="200.4" y="70.4">22pF</text>
<text x="231.8" y="68.1">USB</text>
<text x="261.2" y="67.9">Header 3H</text>
<text x="301.8" y="67.9">Header 3H</text>
<text x="342.4" y="67.9">Header 3H</text>
<text x="26.4" y="110.9">10K</text>
<text x="26.4" y="108.4">R12</text>
<text x="60.6" y="113.9">C5</text>
<text x="82.2" y="110.9">R2</text>
<text x="82.2" y="113.4">Res2</text>
<text x="279" y="110.9">P4</text>
<text x="334.8" y="110.9">P3</text>
<text x="52.4" y="116.4" transform="rotate(-90 52.4 116.4)">KEY2</text>
<text x="60.6" y="119">104</text>
<text x="82.2" y="116">10K</text>
<text x="116.7" y="116">P9</text>
<text x="154.7" y="117.5">R1</text>
<text x="164.9" y="118.5">DS3</text>
<text x="28.2" y="123.3">S3</text>
<text x="28.2" y="125.8">SW-PB</text>
<text x="154.7" y="122">1K</text>
<text x="162.3" y="121">LED1</text>
<text x="221.2" y="125.1">BAT1</text>
<text x="238.9" y="125.1">BAT2</text>
<text x="51.7" y="128.6">R4</text>
<text x="51.7" y="131.1">Res2</text>
<text x="82.8" y="129.1" transform="rotate(-90 82.8 129.1)">KEY1</text>
<text x="91.1" y="131.7">104</text>
<text x="91.1" y="126.6">C6</text>
<text x="116.7" y="128.6">Header 3H</text>
<text x="279" y="126.1">Header 4</text>
<text x="334.8" y="126.1">Header 4</text>
<text x="51.7" y="133.7">10K</text>
<text x="230.8" y="143.8">C2</text>
<text x="238.4" y="146.3">104</text>
<text x="169.9" y="151.4">P7</text>
<text x="205.4" y="151.4">U2</text>
<text x="263.8" y="151.4">P8</text>
<text x="291.7" y="155.4">R3</text>
<text x="339.9" y="153.9">P11</text>
<text x="296.8" y="156.5">10K</text>
<text x="339.9" y="164">Header 2X2</text>
<text x="56.8" y="171.4">BEEP1</text>
<text x="96.4" y="179.2">22pF</text>
<text x="101.2" y="174.4">C7</text>
<text x="296.8" y="174.2">10K</text>
<text x="296.8" y="176.7">R5</text>
<text x="35.5" y="183.3">R10</text>
<text x="54" y="184">Q1</text>
<text x="56.8" y="182">BEEP</text>
<text x="111.1" y="184">Y1</text>
<text x="35.5" y="187.8">1K</text>
<text x="54" y="186.6">S8550</text>
<text x="96.4" y="191.9">22pF</text>
<text x="101.2" y="187.1">C9</text>
<text x="111.1" y="186.6">XTAL</text>
<text x="169.9" y="207.1">Header 20H</text>
<text x="205.4" y="207.1">STC89C52</text>
<text x="263.8" y="207.1">Header 20H</text>
<text x="342.4" y="219.7">P13</text>
<text x="40.6" y="232.4">HS0038</text>
<text x="106.5" y="232.4">1</text>
<text x="248.6" y="229.9">P12</text>
<text x="41.9" y="234.9">U4</text>
<text x="342.4" y="237.4">Header 5X2A</text>
<text x="65.7" y="244.8">C13</text>
<text x="34" y="247.6">R11</text>
<text x="65.7" y="247.3">104</text>
<text x="134.4" y="251.6">R9</text>
<text x="248.6" y="247.6">Header 5X2</text>
<text x="34" y="252.6">10K</text>
<text x="134.4" y="256.2">1.5K</text>
</g>
<g font-size="2.2" fill="#800000">
<text x="22.7" y="24.8">+3.3V</text>
<text x="68.9" y="27.4">VCC</text>
<text x="161.7" y="24.8">V_USB</text>
<text x="209.7" y="25.3" transform="rotate(-90 209.7 25.3)">RXD</text>
<text x="279" y="27.4">P31</text>
<text x="306.9" y="29.9">P30</text>
<text x="357.6" y="27.4">P34</text>
<text x="202.1" y="32.9" transform="rotate(-90 202.1 32.9)">TXD</text>
<text x="289.7" y="33.7">GND</text>
<text x="368.3" y="31.2">GND</text>
<text x="146.5" y="40">V_USB</text>
<text x="156.6" y="40">V_USB</text>
<text x="190.7" y="37.5">GND</text>
<text x="282" y="40">VCC</text>
<text x="360.6" y="37.4">VCC</text>
<text x="81.9" y="46.4">V_USB</text>
<text x="115" y="42.5">VCCBAT</text>
<text x="222.6" y="47.6">V_USB</text>
<text x="46.1" y="50.1">GND</text>
<text x="187.7" y="52.7">CH340_D+</text>
<text x="147.5" y="57.7">GND</text>
<text x="187.7" y="55.2">CH340_D-</text>
<text x="205.9" y="57.7">GND</text>
<text x="215.6" y="55.2">CH340_D-</text>
<text x="215.6" y="57.8">CH340_D+</text>
<text x="276.5" y="57.8">P35</text>
<text x="320" y="55.2">VCC</text>
<text x="357.6" y="57.8">P26</text>
<text x="287.1" y="61.5">GND</text>
<text x="327.7" y="61.5">GND</text>
<text x="365.7" y="61.5">VCC</text>
<text x="68.9" y="70.3">GND</text>
<text x="279.4" y="67.8">VCC</text>
<text x="320" y="67.8">VCC</text>
<text x="360.6" y="70.3">GND</text>
<text x="195.7" y="77.9">GND</text>
<text x="223.6" y="72.9">GND</text>
<text x="23.3" y="98.2">VCC</text>
<text x="48.6" y="103.3">VCC</text>
<text x="79.1" y="103.3">VCC</text>
<text x="297.2" y="110.9">VCC</text>
<text x="353" y="110.9">VCC</text>
<text x="30.4" y="116">P32</text>
<text x="88.8" y="118.5">AVR_RST</text>
<text x="104" y="118.5">51_RST</text>
<text x="142.4" y="119.8">VCC</text>
<text x="183.1" y="119.8">GND</text>
<text x="203.2" y="119.8">GND</text>
<text x="254.1" y="119.8">VCCBAT</text>
<text x="294.2" y="118.5">P20</text>
<text x="294.2" y="116">P21</text>
<text x="350" y="118.5">P37</text>
<text x="360.7" y="117.2">GND</text>
<text x="63.4" y="121">51_RST</text>
<text x="104" y="121">RST</text>
<text x="104" y="123.6">AVR_RST</text>
<text x="350" y="121">P36</text>
<text x="297.2" y="128.5">GND</text>
<text x="23.3" y="143.7">GND</text>
<text x="48.6" y="141.2">GND</text>
<text x="79.1" y="141.2">GND</text>
<text x="223.5" y="145.1">VCC</text>
<text x="249.1" y="145.1">GND</text>
<text x="159.8" y="153.9">P10</text>
<text x="192.8" y="153.9">P10</text>
<text x="246" y="153.9">VCC</text>
<text x="284.5" y="151.4">VCC</text>
<text x="299.7" y="151.4">VCC</text>
<text x="159.8" y="156.5">P11</text>
<text x="159.8" y="159">P12</text>
<text x="159.8" y="161.5">P13</text>
<text x="192.8" y="156.5">P11</text>
<text x="192.8" y="159">P12</text>
<text x="192.8" y="161.5">P13</text>
<text x="246" y="156.5">P00</text>
<text x="246" y="159">P01</text>
<text x="246" y="161.5">P02</text>
<text x="279" y="156.5">P00</text>
<text x="279" y="159">P01</text>
<text x="279" y="161.5">P02</text>
<text x="329.7" y="156.5">P31</text>
<text x="329.7" y="159">P30</text>
<text x="355.1" y="159">TXD</text>
<text x="355.1" y="156.5">RXD</text>
<text x="51.2" y="166.6">VCC</text>
<text x="159.8" y="164">P14</text>
<text x="159.8" y="166.6">P15</text>
<text x="192.8" y="164">P14</text>
<text x="192.8" y="166.6">P15</text>
<text x="246" y="164">P03</text>
<text x="246" y="166.6">P04</text>
<text x="279" y="164">P03</text>
<text x="279" y="166.6">P04</text>
<text x="159.8" y="169.1">P16</text>
<text x="159.8" y="171.6">P17</text>
<text x="192.8" y="169.1">P16</text>
<text x="192.8" y="171.6">P17</text>
<text x="246" y="169.1">P05</text>
<text x="246" y="171.6">P06</text>
<text x="279" y="169.1">P05</text>
<text x="279" y="171.6">P06</text>
<text x="111.6" y="176.7">X2</text>
<text x="159.8" y="174.2">RST</text>
<text x="159.8" y="176.7">P30</text>
<text x="159.8" y="179.2">P31</text>
<text x="192.8" y="174.2">RST</text>
<text x="192.8" y="176.7">P30</text>
<text x="192.8" y="179.2">P31</text>
<text x="246" y="174.2">P07</text>
<text x="246" y="179.2">ALE</text>
<text x="254.1" y="178">VCC</text>
<text x="279" y="174.2">P07</text>
<text x="279" y="179.2">ALE</text>
<text x="289.7" y="178">VCC</text>
<text x="25.4" y="184.3">P23</text>
<text x="159.8" y="181.8">P32</text>
<text x="159.8" y="184.3">P33</text>
<text x="192.8" y="181.8">P32</text>
<text x="192.8" y="184.3">P33</text>
<text x="246" y="181.8">PSEN</text>
<text x="246" y="184.3">P27</text>
<text x="279" y="184.3">P27</text>
<text x="279" y="181.8">PSEN</text>
<text x="111.6" y="189.4">X1</text>
<text x="159.8" y="186.8">P34</text>
<text x="159.8" y="189.4">P35</text>
<text x="159.8" y="191.9">P36</text>
<text x="192.8" y="186.8">P34</text>
<text x="192.8" y="189.4">P35</text>
<text x="192.8" y="191.9">P36</text>
<text x="246" y="191.9">P24</text>
<text x="246" y="189.4">P25</text>
<text x="246" y="186.8">P26</text>
<text x="279" y="186.8">P26</text>
<text x="279" y="189.4">P25</text>
<text x="279" y="191.9">P24</text>
<text x="91.7" y="196.9">GND</text>
<text x="159.8" y="194.4">P37</text>
<text x="192.8" y="194.4">P37</text>
<text x="192.8" y="197">X2</text>
<text x="246" y="197">P22</text>
<text x="246" y="194.4">P23</text>
<text x="279" y="194.4">P23</text>
<text x="279" y="197">P22</text>
<text x="51.2" y="199.4">GND</text>
<text x="192.8" y="199.5">X1</text>
<text x="192.8" y="202">GND</text>
<text x="246" y="202">P20</text>
<text x="246" y="199.5">P21</text>
<text x="279" y="199.5">P21</text>
<text x="279" y="202">P20</text>
<text x="152.6" y="212.1">GND</text>
<text x="330.2" y="219.7">VCC</text>
<text x="360.1" y="219.7">+3.3V</text>
<text x="238.4" y="232.4">P15</text>
<text x="266.8" y="229.9">VCC</text>
<text x="30.9" y="240">VCC</text>
<text x="61.3" y="234.9">VCC</text>
<text x="96.4" y="237.4">P01</text>
<text x="96.4" y="240">P02</text>
<text x="238.4" y="237.4">RST</text>
<text x="238.4" y="240">P17</text>
<text x="330.2" y="239.9">GND</text>
<text x="360.6" y="239.9">GND</text>
<text x="96.4" y="242.5">P03</text>
<text x="96.4" y="245">P04</text>
<text x="238.4" y="242.5">P16</text>
<text x="51.2" y="250.1">VCC</text>
<text x="96.4" y="247.6">P05</text>
<text x="96.4" y="250.1">P06</text>
<text x="25.4" y="252.6">P33</text>
<text x="61.3" y="257.6">GND</text>
<text x="96.4" y="252.6">P07</text>
<text x="145.1" y="253.9">VCC</text>
<text x="266.8" y="252.6">GND</text>
<text x="43.5" y="260.1">GND</text>
</g>
<g font-size="2.2">
<text x="37.5" y="28.6">4</text>
<text x="42.4" y="29.9">OUT</text>
<text x="57.8" y="29.9">3</text>
<text x="94.6" y="27.4">1</text>
<text x="94.6" y="29.9">2</text>
<text x="99.4" y="28.6">I/O1</text>
<text x="107.2" y="28.6">I/O2</text>
<text x="114.9" y="29.9">5</text>
<text x="114.9" y="27.4">6</text>
<text x="266" y="28.6">4</text>
<text x="347.2" y="28.6">3</text>
<text x="37.5" y="31.2">2</text>
<text x="42.4" y="32.4">OUT</text>
<text x="51.9" y="31.2">IN</text>
<text x="70.2" y="33.4" transform="rotate(-90 70.2 33.4)">1</text>
<text x="94.6" y="32.4">3</text>
<text x="99.4" y="31.2">TAP1</text>
<text x="99.4" y="33.7">I/O1</text>
<text x="106.2" y="31.2">TAP2</text>
<text x="107.2" y="33.7">I/O2</text>
<text x="114.9" y="32.4">4</text>
<text x="266" y="33.7">2</text>
<text x="266" y="31.2">3</text>
<text x="347.2" y="33.7">1</text>
<text x="347.2" y="31.2">2</text>
<text x="47.3" y="41.1" transform="rotate(-90 47.3 41.1)">1</text>
<text x="48.6" y="36.2" transform="rotate(-90 48.6 36.2)">GND</text>
<text x="70.2" y="41.1" transform="rotate(-90 70.2 41.1)">2</text>
<text x="266" y="36.2">1</text>
<text x="162" y="47.6">14</text>
<text x="162" y="45.1">15</text>
<text x="162" y="42.6">16</text>
<text x="167.9" y="46.4">R232</text>
<text x="167.9" y="43.8">VCC</text>
<text x="175.3" y="43.8">GND</text>
<text x="175.3" y="46.4">TXD</text>
<text x="183.4" y="42.6">1</text>
<text x="183.4" y="45.1">2</text>
<text x="183.4" y="47.6">3</text>
<text x="162" y="52.7">12</text>
<text x="162" y="50.2">13</text>
<text x="167.9" y="54">DCD#</text>
<text x="167.9" y="51.4">DTR#</text>
<text x="167.9" y="48.9">RTS#</text>
<text x="175.3" y="48.9">RXD</text>
<text x="177.1" y="51.4">V3</text>
<text x="177.1" y="54">D+</text>
<text x="183.4" y="50.2">4</text>
<text x="183.4" y="52.7">5</text>
<text x="228.7" y="52.7">1</text>
<text x="233.6" y="54">VCC</text>
<text x="70.5" y="55.2">1</text>
<text x="70.5" y="57.8">3</text>
<text x="78.1" y="55.2">1</text>
<text x="85.7" y="55.2">2</text>
<text x="162" y="57.8">10</text>
<text x="162" y="55.2">11</text>
<text x="167.9" y="59">DSR#</text>
<text x="167.9" y="56.5">RI#</text>
<text x="177.5" y="56.5">D-</text>
<text x="177.5" y="59">XI</text>
<text x="183.4" y="55.2">6</text>
<text x="183.4" y="57.8">7</text>
<text x="228.7" y="55.2">2</text>
<text x="228.7" y="57.8">3</text>
<text x="233.6" y="56.5">D-</text>
<text x="233.6" y="59">D+</text>
<text x="266" y="59">3</text>
<text x="306.6" y="59">3</text>
<text x="347.2" y="59">3</text>
<text x="70.5" y="60.3">2</text>
<text x="163" y="60.3">9</text>
<text x="167.9" y="61.5">CTS#</text>
<text x="176.8" y="61.5">XO</text>
<text x="183.4" y="60.3">8</text>
<text x="187.1" y="60.3">2</text>
<text x="194.8" y="60.3">1</text>
<text x="228.7" y="60.3">4</text>
<text x="228.7" y="62.8">5</text>
<text x="233.6" y="61.5">NC</text>
<text x="233.6" y="64.1">GND</text>
<text x="266" y="64.1">1</text>
<text x="266" y="61.5">2</text>
<text x="306.6" y="64.1">1</text>
<text x="306.6" y="61.5">2</text>
<text x="347.2" y="64.1">1</text>
<text x="347.2" y="61.5">2</text>
<text x="118.4" y="119.8">1</text>
<text x="218.3" y="118.5">2</text>
<text x="227.8" y="118.5">1</text>
<text x="283.8" y="119.8">2</text>
<text x="283.8" y="117.2">3</text>
<text x="283.8" y="114.7">4</text>
<text x="339.6" y="119.8">2</text>
<text x="339.6" y="117.2">3</text>
<text x="339.6" y="114.7">4</text>
<text x="118.4" y="122.3">2</text>
<text x="118.4" y="124.8">3</text>
<text x="283.8" y="122.3">1</text>
<text x="339.6" y="122.3">1</text>
<text x="171.7" y="155.2">1</text>
<text x="202.4" y="153.9">1</text>
<text x="207.2" y="155.2">P1.0</text>
<text x="229.9" y="155.2">VCC</text>
<text x="237.9" y="153.9">40</text>
<text x="268.6" y="155.2">1</text>
<text x="171.7" y="157.7">2</text>
<text x="171.7" y="160.3">3</text>
<text x="202.4" y="156.5">2</text>
<text x="202.4" y="159">3</text>
<text x="202.4" y="161.5">4</text>
<text x="207.2" y="157.7">P1.1</text>
<text x="207.2" y="160.3">P1.2</text>
<text x="230.2" y="160.3">P0.1</text>
<text x="230.2" y="157.7">P0.0</text>
<text x="237.9" y="161.5">37</text>
<text x="237.9" y="159">38</text>
<text x="237.9" y="156.5">39</text>
<text x="268.6" y="157.7">2</text>
<text x="268.6" y="160.3">3</text>
<text x="341.7" y="157.7">1</text>
<text x="341.7" y="160.3">3</text>
<text x="347.2" y="157.7">2</text>
<text x="347.2" y="160.3">4</text>
<text x="171.7" y="162.8">4</text>
<text x="171.7" y="165.3">5</text>
<text x="171.7" y="167.8">6</text>
<text x="202.4" y="164">5</text>
<text x="202.4" y="166.6">6</text>
<text x="207.2" y="162.8">P1.3</text>
<text x="207.2" y="165.3">P1.4</text>
<text x="207.2" y="167.8">P1.5</text>
<text x="230.2" y="167.8">P0.4</text>
<text x="230.2" y="165.3">P0.3</text>
<text x="230.2" y="162.8">P0.2</text>
<text x="237.9" y="166.6">35</text>
<text x="237.9" y="164">36</text>
<text x="268.6" y="162.8">4</text>
<text x="268.6" y="165.3">5</text>
<text x="268.6" y="167.8">6</text>
<text x="171.7" y="170.4">7</text>
<text x="171.7" y="172.9">8</text>
<text x="202.4" y="169.1">7</text>
<text x="202.4" y="171.6">8</text>
<text x="207.2" y="170.4">P1.6</text>
<text x="207.2" y="172.9">P1.7</text>
<text x="230.2" y="172.9">P0.6</text>
<text x="230.2" y="170.4">P0.5</text>
<text x="237.9" y="171.6">33</text>
<text x="237.9" y="169.1">34</text>
<text x="268.6" y="170.4">7</text>
<text x="268.6" y="172.9">8</text>
<text x="54" y="174.2">1</text>
<text x="54" y="176.7">2</text>
<text x="58.8" y="175.4">P</text>
<text x="58.8" y="178">G</text>
<text x="171.7" y="175.4">9</text>
<text x="171.7" y="178">10</text>
<text x="201.3" y="176.7">10</text>
<text x="201.3" y="179.2">11</text>
<text x="202.4" y="174.2">9</text>
<text x="207.2" y="175.4">RST</text>
<text x="207.2" y="178">P3.0/RXD</text>
<text x="230.2" y="175.4">P0.7</text>
<text x="231.3" y="178">EA</text>
<text x="237.9" y="179.2">30</text>
<text x="237.9" y="176.7">31</text>
<text x="237.9" y="174.2">32</text>
<text x="267.5" y="178">10</text>
<text x="268.6" y="175.4">9</text>
<text x="108.2" y="180.2" transform="rotate(-90 108.2 180.2)">2</text>
<text x="171.7" y="180.5">11</text>
<text x="171.7" y="183">12</text>
<text x="171.7" y="185.6">13</text>
<text x="201.3" y="181.8">12</text>
<text x="201.3" y="184.3">13</text>
<text x="207.2" y="180.5">P3.1/TXD</text>
<text x="207.2" y="183">P3.2/INT0</text>
<text x="207.2" y="185.6">P3.3/INT0</text>
<text x="229.2" y="183">PSEN</text>
<text x="229.9" y="180.5">ALE</text>
<text x="230.2" y="185.6">P2.7</text>
<text x="237.9" y="184.3">28</text>
<text x="237.9" y="181.8">29</text>
<text x="267.5" y="180.5">11</text>
<text x="267.5" y="183">12</text>
<text x="267.5" y="185.6">13</text>
<text x="108.2" y="187.9" transform="rotate(-90 108.2 187.9)">1</text>
<text x="171.7" y="188.1">14</text>
<text x="171.7" y="190.6">15</text>
<text x="201.3" y="186.8">14</text>
<text x="201.3" y="189.4">15</text>
<text x="201.3" y="191.9">16</text>
<text x="207.2" y="188.1">P3.4/T0</text>
<text x="207.2" y="190.6">P3.5/T1</text>
<text x="230.2" y="190.6">P2.5</text>
<text x="230.2" y="188.1">P2.6</text>
<text x="237.9" y="191.9">25</text>
<text x="237.9" y="189.4">26</text>
<text x="237.9" y="186.8">27</text>
<text x="267.5" y="188.1">14</text>
<text x="267.5" y="190.6">15</text>
<text x="171.7" y="193.2">16</text>
<text x="171.7" y="195.7">17</text>
<text x="201.3" y="194.4">17</text>
<text x="201.3" y="197">18</text>
<text x="207.2" y="193.2">P3.6/WR</text>
<text x="207.2" y="195.7">P3.7/RD</text>
<text x="230.2" y="195.7">P2.3</text>
<text x="230.2" y="193.2">P2.4</text>
<text x="237.9" y="197">23</text>
<text x="237.9" y="194.4">24</text>
<text x="267.5" y="193.2">16</text>
<text x="267.5" y="195.7">17</text>
<text x="171.7" y="198.2">18</text>
<text x="171.7" y="200.7">19</text>
<text x="171.7" y="203.3">20</text>
<text x="201.3" y="199.5">19</text>
<text x="201.3" y="202">20</text>
<text x="207.2" y="198.2">XTAL2</text>
<text x="207.2" y="200.7">XTAL1</text>
<text x="207.2" y="203.3">GND</text>
<text x="230.2" y="203.3">P2.0</text>
<text x="230.2" y="200.7">P2.1</text>
<text x="230.2" y="198.2">P2.2</text>
<text x="237.9" y="202">21</text>
<text x="237.9" y="199.5">22</text>
<text x="267.5" y="198.2">18</text>
<text x="267.5" y="200.7">19</text>
<text x="267.5" y="203.3">20</text>
<text x="344.2" y="223.5">1</text>
<text x="344.2" y="226.1">2</text>
<text x="349.7" y="223.5">6</text>
<text x="349.7" y="226.1">7</text>
<text x="250.3" y="233.6">1</text>
<text x="255.9" y="233.6">2</text>
<text x="344.2" y="228.6">3</text>
<text x="344.2" y="231.1">4</text>
<text x="344.2" y="233.6">5</text>
<text x="348.7" y="233.6">10</text>
<text x="349.7" y="228.6">8</text>
<text x="349.7" y="231.1">9</text>
<text x="102.4" y="237.4">10</text>
<text x="103.4" y="240">9</text>
<text x="103.4" y="234.9">5</text>
<text x="108.3" y="238.7">g</text>
<text x="108.3" y="236.2">DP</text>
<text x="250.3" y="236.2">3</text>
<text x="250.3" y="238.7">5</text>
<text x="255.9" y="236.2">4</text>
<text x="255.9" y="238.7">6</text>
<text x="43.5" y="243.7" transform="rotate(-90 43.5 243.7)">DATA</text>
<text x="46.1" y="243.7" transform="rotate(-90 46.1 243.7)">GND</text>
<text x="48.6" y="243.7" transform="rotate(-90 48.6 243.7)">VCC</text>
<text x="103.4" y="242.5">1</text>
<text x="103.4" y="245">2</text>
<text x="108.3" y="241.2">f</text>
<text x="108.3" y="243.8">e</text>
<text x="250.3" y="241.2">7</text>
<text x="250.3" y="243.8">9</text>
<text x="254.8" y="243.8">10</text>
<text x="255.9" y="241.2">8</text>
<text x="42.3" y="248.6" transform="rotate(-90 42.3 248.6)">1</text>
<text x="44.8" y="248.6" transform="rotate(-90 44.8 248.6)">2</text>
<text x="47.3" y="248.6" transform="rotate(-90 47.3 248.6)">3</text>
<text x="103.4" y="247.6">4</text>
<text x="103.4" y="250.1">6</text>
<text x="108.3" y="246.3">d</text>
<text x="108.3" y="248.8">c</text>
<text x="108.3" y="251.4">b</text>
<text x="118.6" y="251.4">A</text>
<text x="123.8" y="250.1">3</text>
<text x="103.4" y="252.6">7</text>
<text x="108.3" y="253.9">a</text>
<text x="118.6" y="253.9">A</text>
<text x="123.8" y="252.6">8</text>
<text x="300.6" y="257.6">Title</text>
<text x="300.6" y="265.2">Size</text>
<text x="301.8" y="269">A3</text>
<text x="313.2" y="265.2">Number</text>
<text x="364" y="265.2">Revision</text>
<text x="300.6" y="272.8">Date:</text>
<text x="300.6" y="275.3">File:</text>
<text x="312" y="272.8">2019/2/16</text>
<text x="312" y="275.3">I:\51</text>
<text x="326.7" y="275.3">\51</text>
<text x="342.2" y="275.3">.SchDoc</text>
<text x="351.3" y="272.8">Sheet</text>
<text x="351.3" y="275.3">Drawn By:</text>
<text x="359" y="272.8">of</text>
</g>
</svg>
